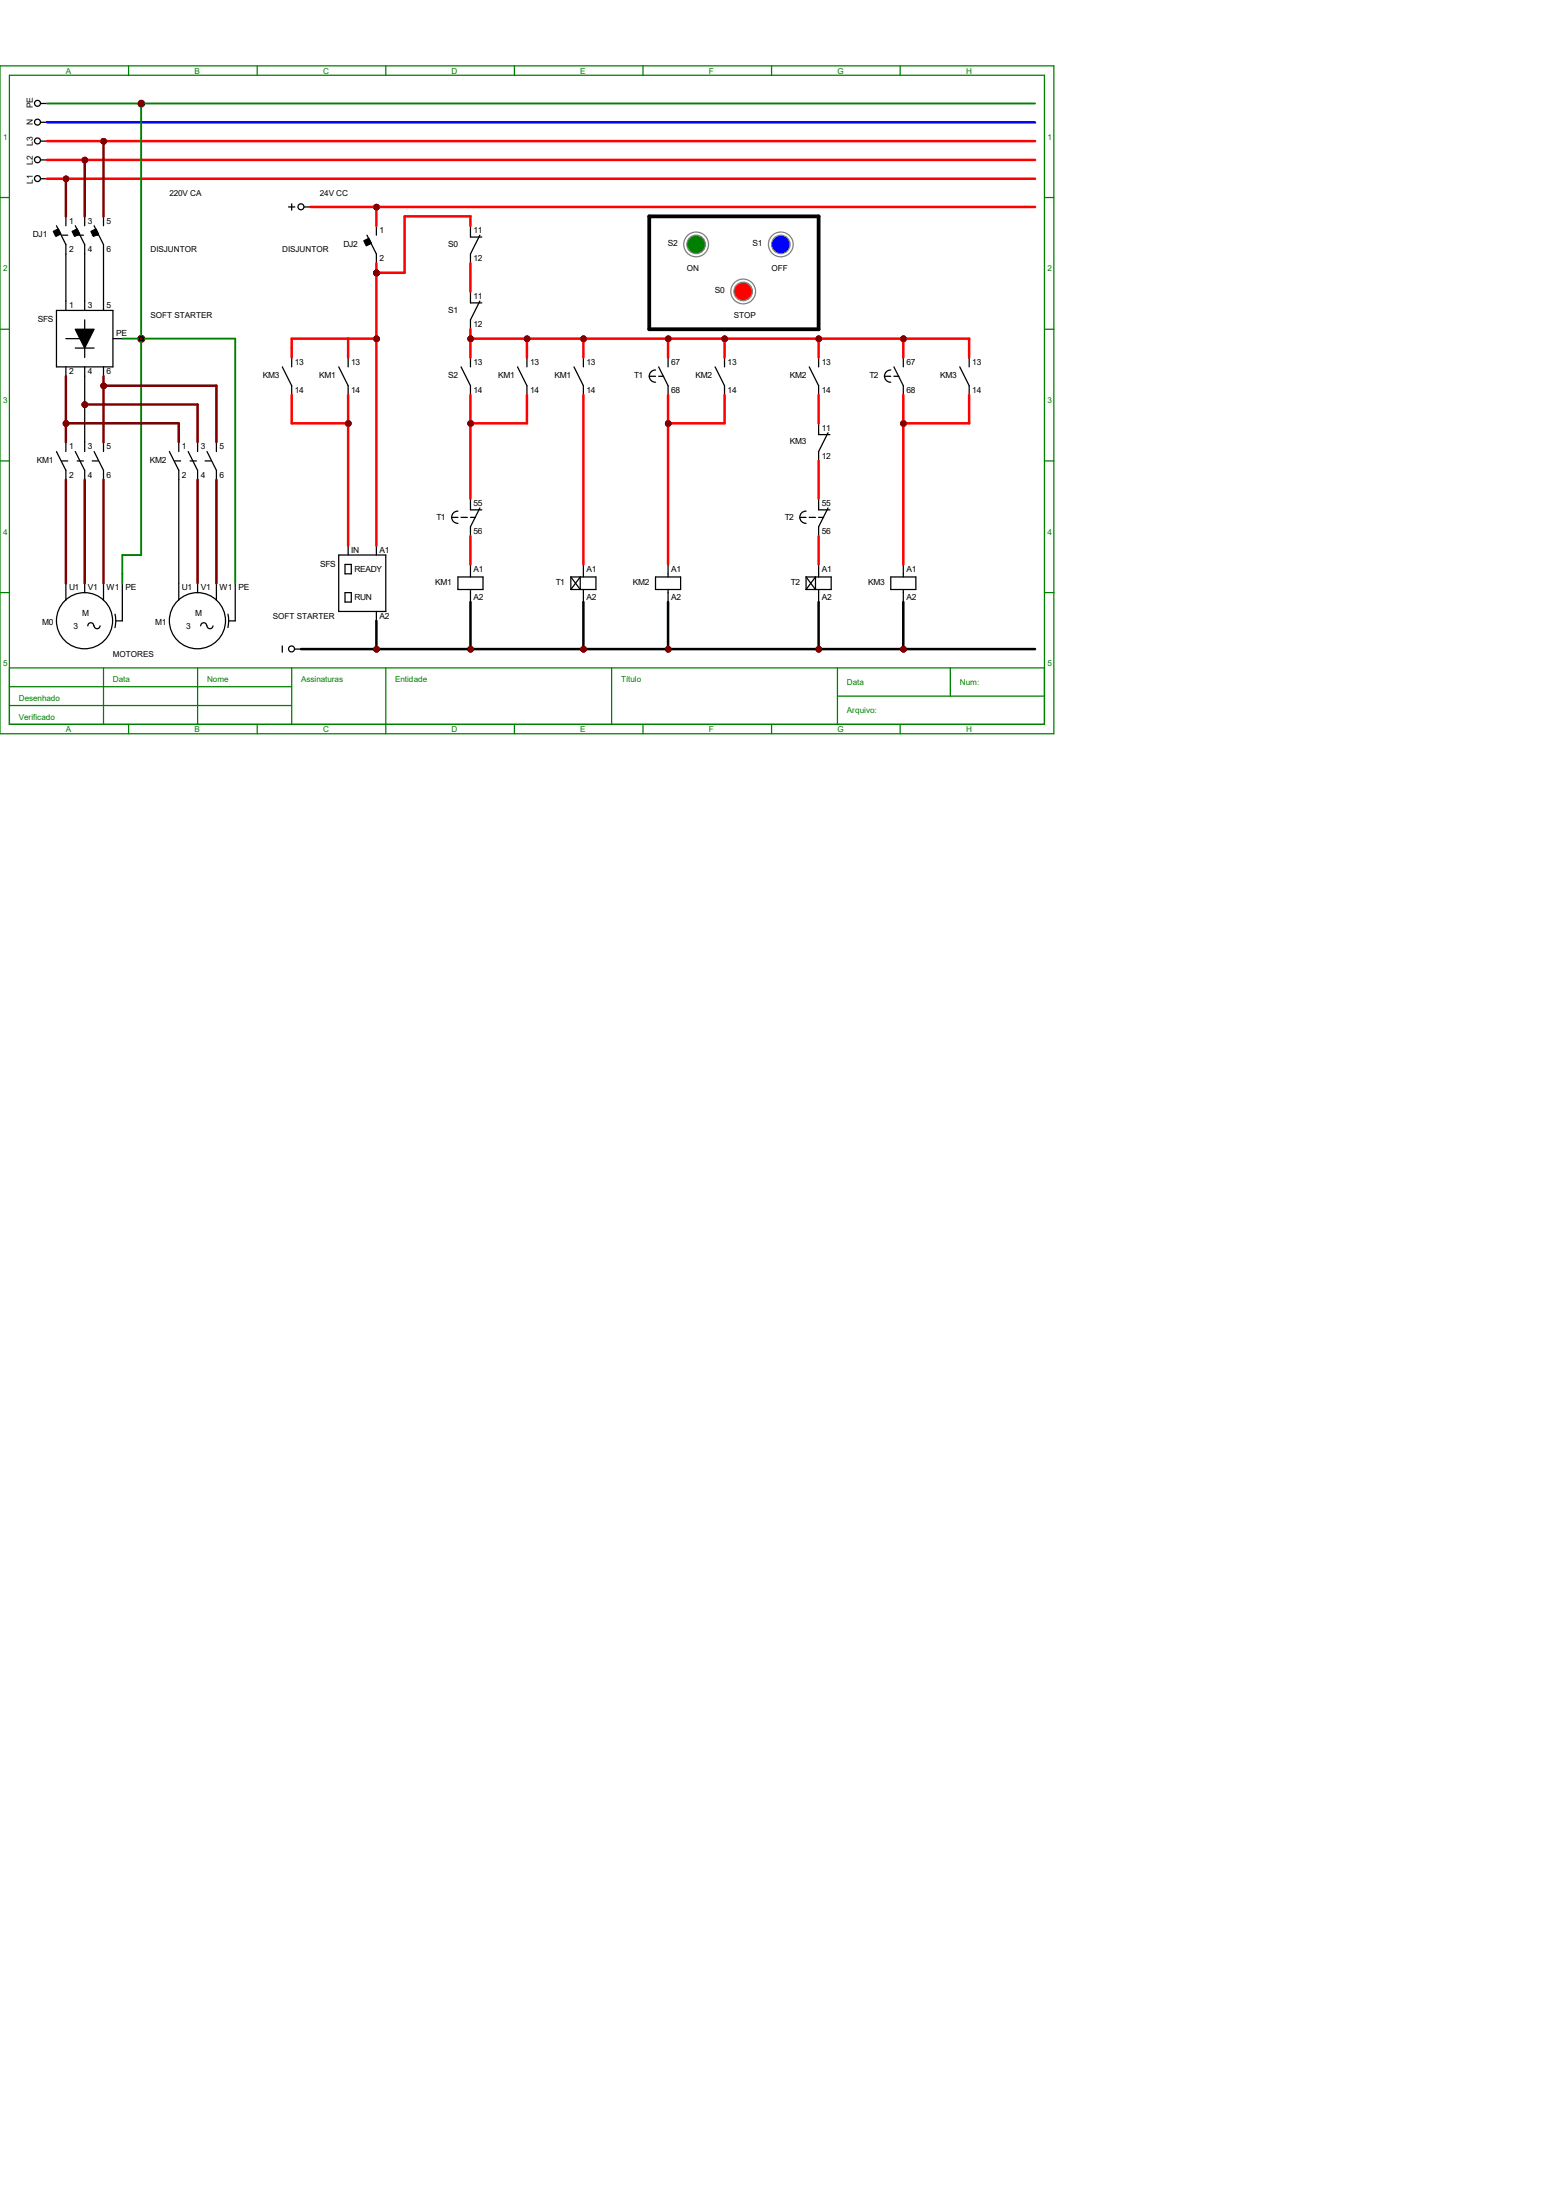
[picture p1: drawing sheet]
<svg xmlns="http://www.w3.org/2000/svg" width="210mm" height="297mm" viewBox="0 0 210 297" stroke-linecap="round" stroke-linejoin="round" font-family="sans-serif">
<g fill="none" stroke="#008000" stroke-width=".17">
<path d="M0 8.9h142.2v90.2h-142.2zM1.3 10.2h139.7v87.6h-139.7zM17.4 8.9v1.3M34.7 8.9v1.3M52.1 8.9v1.3M69.4 8.9v1.3M86.8 8.9v1.3M104.1 8.9v1.3M121.5 8.9v1.3M0 26.7h1.3M141 26.7h1.2M0 44.4h1.3"/>
<path d="M141 44.4h1.2M0 62.2h1.3M141 62.2h1.2M0 80h1.3M1.3 90.2h139.7M1.3 92.7h38.1M1.3 95.2h38.1M14 90.2v7.6M17.4 97.8v1.3M26.7 90.2v7.6M34.7 97.8v1.3M39.4 90.2v7.6"/>
<path d="M52.1 90.2v8.9M69.4 97.8v1.3M82.5 90.2v7.6M86.8 97.8v1.3M104.1 97.8v1.3M113 94h28M113 90.2v7.6M121.5 97.8v1.3M128.3 90.2v3.8M141 80h1.2"/>
</g>
<g fill="none" stroke="#000" stroke-width=".17">
<path d="M5.5 19h.8M5.5 16.5h.8M5.5 14h.8M5.5 24.1h.8M5.5 21.6h.8M7.6 30.5l1.3 2.5v1.3M8.3 31.7h.8M8.9 29.2v1.3M10.2 30.5l1.2 2.5v1.3M10.4 31.7h.9M11.4 29.2v1.3M12.4 31.7h.9"/>
<path d="M12.7 30.5l1.3 2.5v1.3M14 29.2v1.3M38.9 27.9h.9M39.4 27.5v.9M41.1 27.9h.8M7.6 41.9h7.6v7.6h-7.6zM8.9 40.6v1.3M8.9 49.5v1.3M8.9 45.7h2.5M10.2 47h2.5M11.4 40.6v1.3M11.4 43.2v5.1"/>
<path d="M11.4 49.5v1.3M14 40.6v1.3M14 49.5v1.3M15.2 45.7h1.3M45.7 74.9h6.4v7.6h-6.4zM46.6 76.2h.8v1.3h-.8zM47 73.7v1.2M50.8 73.7v1.2M61.8 77.9h3.4v1.7h-3.4zM63.5 76.2v1.7M63.5 79.6v1.7M77 77.9h3.4v1.7h-3.4"/>
<path d="M77 77.9v1.7M77 77.9l1.3 1.7v-1.7l-1.3 1.7M78.7 76.2v1.7M78.7 79.6v1.7M88.5 77.9h3.4v1.7h-3.4zM90.2 76.2v1.7M90.2 79.6v1.7M108.8 77.9h3.4v1.7h-3.4M108.8 77.9v1.7M108.8 77.9l1.3 1.7v-1.7l-1.3 1.7M110.5 76.2v1.7M110.5 79.6v1.7"/>
<path d="M120.2 77.9h3.4v1.7h-3.4zM121.9 76.2v1.7M121.9 79.6v1.7M38.1 87.2v.9M39.8 87.6h.8M46.6 80h.8v1.3h-.8zM50.8 82.5v1.3"/>
<circle cx="5.1" cy="13.9" r=".4"/>
<circle cx="5.1" cy="16.5" r=".4"/>
<circle cx="5.1" cy="19" r=".4"/>
<circle cx="5.1" cy="24.1" r=".4"/>
<circle cx="5.1" cy="21.6" r=".4"/>
<circle cx="40.6" cy="27.9" r=".4"/>
<circle cx="39.3" cy="87.6" r=".4"/>
</g>
<g fill="#000" stroke="#000" stroke-width=".17">
<path d="M10.2 44.4h2.5l-1.3 2.6z"/>
<path d="M7.2 31.2l.7-.3 .3 .7-.7 .3z" fill-rule="evenodd"/>
<path d="M9.7 31.2l.7-.3 .4 .7-.7 .3z" fill-rule="evenodd"/>
<path d="M12.3 31.2l.7-.3 .3 .7-.7 .3z" fill-rule="evenodd"/>
</g>
<g fill="#f00" stroke="#800000" stroke-width=".17">
<circle cx="50.8" cy="87.7" r=".28"/>
<circle cx="63.5" cy="87.7" r=".28"/>
<circle cx="78.8" cy="87.7" r=".28"/>
<circle cx="90.2" cy="87.7" r=".28"/>
<circle cx="110.5" cy="87.7" r=".28"/>
<circle cx="121.9" cy="87.7" r=".28"/>
</g>
<g fill="none" stroke="#000" stroke-width=".17">
<path d="M49.5 31.7l1.3 2.6v1.3M50.8 30.5v1.2M63.5 30.5v1.5h1.5M64.8 31.7l-1.3 2.6v1.3M62.2 49.5l1.3 2.6v1.2M63.5 48.3v1.2M69.8 49.5l1.3 2.6v1.2M71.1 48.3v1.2M77.5 49.5l1.2 2.6v1.2M78.7 48.3v1.2M87.6 50.8h.9M88.5 50a.83 .83 0 0 0-.9 .8 .83 .83 0 0 0 .9 .8"/>
<path d="M88.9 49.5l1.3 2.6v1.2M88.9 50.8h.7M90.2 48.3v1.2M96.5 49.5l1.3 2.6v1.2M97.8 48.3v1.2M109.2 49.5l1.3 2.6v1.2M110.5 48.3v1.2M110.5 57.1v1.6h1.5M111.8 58.4l-1.3 2.6v1.2M129.5 49.5l1.3 2.6v1.2M130.8 48.3v1.2M61 69.8h.8"/>
<path d="M61.8 69a.83 .83 0 0 0-.8 .8 .83 .83 0 0 0 .8 .9M62.2 69.8h.9M63.5 67.3v1.5h1.5M63.5 69.8h.7M64.8 68.6l-1.3 2.5v1.3M107.9 69.8h.9M108.8 69a.83 .83 0 0 0-.8 .8 .83 .83 0 0 0 .8 .9M109.2 69.8h.9M110.5 67.3v1.5h1.5M110.5 69.8h.7M111.8 68.6l-1.3 2.5v1.3"/>
</g>
<path d="M49.1 32.5l.7-.3 .3 .7-.7 .3z" fill-rule="evenodd" fill="#000" stroke="#000" stroke-width=".17"/>
<g fill="#f00" stroke="#800000" stroke-width=".17">
<circle cx="50.8" cy="28" r=".28"/>
<circle cx="50.8" cy="36.9" r=".28"/>
<circle cx="63.5" cy="45.7" r=".28"/>
<circle cx="121.9" cy="57.2" r=".28"/>
<circle cx="71.1" cy="45.7" r=".28"/>
<circle cx="78.8" cy="45.7" r=".28"/>
<circle cx="90.2" cy="45.7" r=".28"/>
<circle cx="97.8" cy="45.7" r=".28"/>
<circle cx="110.5" cy="45.7" r=".28"/>
<circle cx="121.9" cy="45.7" r=".28"/>
<circle cx="63.5" cy="57.2" r=".28"/>
<circle cx="90.2" cy="57.2" r=".28"/>
</g>
<path d="M38.1 49.5l1.3 2.6v1.2M39.4 48.3v1.2M45.7 49.5l1.3 2.6v1.2M47 48.3v1.2M119.4 50.8h.8M120.2 50a.83 .83 0 0 0-.8 .8 .83 .83 0 0 0 .8 .8M120.6 49.5l1.3 2.6v1.2M120.6 50.8h.7M121.9 48.3v1.2" fill="none" stroke="#000" stroke-width=".17"/>
<g fill="#f00" stroke="#800000" stroke-width=".17">
<circle cx="50.8" cy="45.7" r=".28"/>
<circle cx="47" cy="57.2" r=".28"/>
</g>
<circle cx="94" cy="33" r="1.67" fill="none" stroke="#808080" stroke-width=".17"/>
<circle cx="94" cy="33" r="1.25" fill="#008000" stroke="#808080" stroke-width=".17"/>
<circle cx="105.4" cy="33" r="1.67" fill="none" stroke="#808080" stroke-width=".17"/>
<circle cx="105.4" cy="33" r="1.25" fill="#00f" stroke="#808080" stroke-width=".17"/>
<path d="M63.5 39.4v1.5h1.5M64.8 40.6l-1.3 2.6v1.2" fill="none" stroke="#000" stroke-width=".17"/>
<circle cx="50.8" cy="36.9" r=".28" fill="#f00" stroke="#800000" stroke-width=".17"/>
<circle cx="100.3" cy="39.3" r="1.67" fill="none" stroke="#808080" stroke-width=".17"/>
<circle cx="100.3" cy="39.3" r="1.25" fill="#f00" stroke="#808080" stroke-width=".17"/>
<path d="M87.6 29.2h22.9v15.2h-22.9z" fill="none" stroke="#000" stroke-width=".51"/>
<g fill="#f00" stroke="#800000" stroke-width=".51">
<circle cx="19.1" cy="14" r=".28"/>
<circle cx="19.1" cy="45.7" r=".28"/>
</g>
<g fill="none" stroke="#000" stroke-width=".17">
<path d="M8.9 78.7v2.3M11.4 78.7v1.3M14 78.7v2.3M16.5 78.7v5.1h-.8M24.1 78.7v2.3M26.7 78.7v1.3M29.2 78.7v2.3M31.7 78.7v5.1h-.8M12.7 84.5a.4 .4 0 0 0-.4-.4 .4 .4 0 0 0-.4 .4M13.5 84.5a.4 .4 0 0 1-.4 .4 .4 .4 0 0 1-.4-.4M15.5 82.9l.1 .9-.1 .9M27.9 84.5a.4 .4 0 0 0-.4-.4 .4 .4 0 0 0-.4 .4"/>
<path d="M28.7 84.5a.4 .4 0 0 1-.4 .4 .4 .4 0 0 1-.4-.4M30.8 82.9l.1 .9-.1 .9"/>
<circle cx="11.4" cy="83.8" r="3.8"/>
<circle cx="26.6" cy="83.8" r="3.8"/>
</g>
<g fill="#f00" stroke="#800000" stroke-width=".17">
<circle cx="14" cy="52.1" r=".28"/>
<circle cx="11.5" cy="54.6" r=".28"/>
<circle cx="8.9" cy="57.2" r=".28"/>
<circle cx="8.9" cy="24.2" r=".28"/>
<circle cx="11.5" cy="21.6" r=".28"/>
<circle cx="14" cy="19.1" r=".28"/>
</g>
<g fill="none" stroke="#000" stroke-width=".17">
<path d="M8.9 59.7v1.3M11.4 59.7v1.3M14 59.7v1.3M24.1 59.7v1.3M26.7 59.7v1.3M29.2 59.7v1.3M7.6 61l1.3 2.5v1.3M8.3 62.2h.8M10.2 61l1.2 2.5v1.3M10.4 62.2h.9M12.4 62.2h.9M12.7 61l1.3 2.5v1.3"/>
<path d="M22.9 61l1.2 2.5v1.3M23.5 62.2h.9M25.4 61l1.3 2.5v1.3M25.7 62.2h.8M27.7 62.2h.8M27.9 61l1.3 2.5v1.3"/>
</g>
<g fill="#f00" stroke="#800000" stroke-width=".34">
<circle cx="50.8" cy="87.7" r=".28"/>
<circle cx="63.5" cy="87.7" r=".28"/>
<circle cx="78.8" cy="87.7" r=".28"/>
<circle cx="90.2" cy="87.7" r=".28"/>
<circle cx="110.5" cy="87.7" r=".28"/>
<circle cx="121.9" cy="87.7" r=".28"/>
<circle cx="50.8" cy="28" r=".28"/>
<circle cx="50.8" cy="36.9" r=".28"/>
<circle cx="63.5" cy="45.7" r=".28"/>
<circle cx="121.9" cy="57.2" r=".28"/>
<circle cx="71.1" cy="45.7" r=".28"/>
<circle cx="78.8" cy="45.7" r=".28"/>
<circle cx="90.2" cy="45.7" r=".28"/>
<circle cx="97.8" cy="45.7" r=".28"/>
<circle cx="110.5" cy="45.7" r=".28"/>
<circle cx="121.9" cy="45.7" r=".28"/>
<circle cx="63.5" cy="57.2" r=".28"/>
<circle cx="90.2" cy="57.2" r=".28"/>
<circle cx="50.8" cy="45.7" r=".28"/>
<circle cx="47" cy="57.2" r=".28"/>
<circle cx="14" cy="52.1" r=".28"/>
<circle cx="11.5" cy="54.6" r=".28"/>
<circle cx="8.9" cy="57.2" r=".28"/>
<circle cx="8.9" cy="24.2" r=".28"/>
<circle cx="11.5" cy="21.6" r=".28"/>
<circle cx="14" cy="19.1" r=".28"/>
</g>
<g fill="#f00" stroke="#800000" stroke-width=".25">
<circle cx="19.1" cy="14" r=".28"/>
<circle cx="19.1" cy="45.7" r=".28"/>
</g>
<g fill="none" stroke="#f00" stroke-width=".34">
<path d="M6.3 19h133.4M6.3 24.1h133.4M6.3 21.6h133.4M41.9 27.9h97.8M50.8 27.9v2.6M50.8 35.6v38.1M63.5 30.5v-1.3h-8.9v7.6h-3.8M63.5 35.6v3.8M39.4 53.3v3.8h7.6M47 45.7v2.6M47 53.3v20.4M50.8 45.7h-11.4v2.6"/>
<path d="M63.5 44.4v3.9M63.5 53.3v14M63.5 45.7h67.3v2.6M71.1 53.3v3.8h-7.6M71.1 45.7v2.6M78.7 45.7v2.6M78.7 53.3v22.9M90.2 45.7v2.6M90.2 53.3v22.9M97.8 53.3v3.8h-7.6M97.8 45.7v2.6M110.5 45.7v2.6"/>
<path d="M110.5 53.3v3.8M121.9 45.7v2.6M121.9 53.3v22.9M130.8 53.3v3.8h-8.9M63.5 72.4v3.8M110.5 62.2v5.1M110.5 72.4v3.8"/>
</g>
<path d="M6.3 14h133.4M19 14v60.9h-2.5v3.8M16.5 45.7h2.5" fill="none" stroke="#008000" stroke-width=".25"/>
<path d="M6.3 16.5h133.4" fill="none" stroke="#00f" stroke-width=".34"/>
<path d="M40.6 87.6h99.1M50.8 83.8v3.8M63.5 81.3v6.3M78.7 81.3v6.3M90.2 81.3v6.3M110.5 81.3v6.3M121.9 81.3v6.3" fill="none" stroke="#000" stroke-width=".34"/>
<g fill="#800000" stroke="#800000" stroke-width=".34">
<circle cx="50.8" cy="87.7" r=".28"/>
<circle cx="63.5" cy="87.7" r=".28"/>
<circle cx="78.8" cy="87.7" r=".28"/>
<circle cx="90.2" cy="87.7" r=".28"/>
<circle cx="110.5" cy="87.7" r=".28"/>
<circle cx="121.9" cy="87.7" r=".28"/>
<circle cx="50.8" cy="28" r=".28"/>
<circle cx="50.8" cy="36.9" r=".28"/>
<circle cx="63.5" cy="45.7" r=".28"/>
<circle cx="121.9" cy="57.2" r=".28"/>
<circle cx="71.1" cy="45.7" r=".28"/>
<circle cx="78.8" cy="45.7" r=".28"/>
<circle cx="90.2" cy="45.7" r=".28"/>
<circle cx="97.8" cy="45.7" r=".28"/>
<circle cx="110.5" cy="45.7" r=".28"/>
<circle cx="121.9" cy="45.7" r=".28"/>
<circle cx="63.5" cy="57.2" r=".28"/>
<circle cx="90.2" cy="57.2" r=".28"/>
<circle cx="50.8" cy="45.7" r=".28"/>
<circle cx="47" cy="57.2" r=".28"/>
</g>
<circle cx="19.1" cy="14" r=".28" fill="#800000" stroke="#800000" stroke-width=".25"/>
<circle cx="19.1" cy="45.7" r=".28" fill="#800000" stroke="#008000" stroke-width=".17"/>
<path d="M19 45.7h12.7" fill="none" stroke="#008000" stroke-width=".25"/>
<circle cx="19.1" cy="45.7" r=".28" fill="#800000" stroke="#000" stroke-width=".17"/>
<path d="M31.7 45.7v33" fill="none" stroke="#008000" stroke-width=".25"/>
<path d="M8.9 34.3v6.3M11.4 34.3v6.3M14 34.3v6.3M11.4 50.8v8.9M24.1 64.8v13.9" fill="none" stroke="#000" stroke-width=".17"/>
<g fill="none" stroke="#800000" stroke-width=".34">
<path d="M14 19v10.2M8.9 24.1v5.1M11.4 21.6v7.6M8.9 50.8v8.9M8.9 57.1h15.2v2.6M11.4 54.6h15.3v5.1M14 50.8v8.9M14 52.1h15.2v7.6M8.9 64.8v13.9M11.4 64.8v13.9M14 64.8v13.9M26.7 64.8v13.9"/>
<path d="M29.2 64.8v13.9"/>
</g>
<g fill="#800000" stroke="#800000" stroke-width=".34">
<circle cx="14" cy="52.1" r=".28"/>
<circle cx="11.5" cy="54.6" r=".28"/>
<circle cx="8.9" cy="57.2" r=".28"/>
<circle cx="8.9" cy="24.2" r=".28"/>
<circle cx="11.5" cy="21.6" r=".28"/>
<circle cx="14" cy="19.1" r=".28"/>
</g>
<g font-size="1.1" fill="#008000">
<text x="8.9" y="9.9">A</text>
<text x="26.2" y="9.9">B</text>
<text x="43.6" y="9.9">C</text>
<text x="61" y="9.9">D</text>
<text x="78.3" y="9.9">E</text>
<text x="95.7" y="9.9">F</text>
<text x="113" y="9.9">G</text>
<text x="130.4" y="9.9">H</text>
<text x=".4" y="18.8">1</text>
<text x="141.4" y="18.8">1</text>
<text x=".4" y="36.6">2</text>
<text x="141.4" y="36.6">2</text>
<text x=".4" y="54.4">3</text>
<text x="141.4" y="54.4">3</text>
<text x=".4" y="72.2">4</text>
<text x="141.4" y="72.2">4</text>
<text x=".4" y="90">5</text>
<text x="141.4" y="90">5</text>
<text x="2.5" y="94.6">Desenhado</text>
<text x="15.2" y="92.1">Data</text>
<text x="27.9" y="92.1">Nome</text>
<text x="40.6" y="92.1">Assinaturas</text>
<text x="53.3" y="92.1">Entidade</text>
<text x="83.8" y="92.1">Título</text>
<text x="114.3" y="92.5">Data</text>
<text x="129.5" y="92.5">Num:</text>
<text x="2.5" y="97.2">Verificado</text>
<text x="8.9" y="98.8">A</text>
<text x="26.2" y="98.8">B</text>
<text x="43.6" y="98.8">C</text>
<text x="61" y="98.8">D</text>
<text x="78.3" y="98.8">E</text>
<text x="95.7" y="98.8">F</text>
<text x="113" y="98.8">G</text>
<text x="114.3" y="96.3">Arquivo:</text>
<text x="130.4" y="98.8">H</text>
</g>
<g font-size="1.1">
<text x="4.4" y="16.8" transform="rotate(-90 4.4 16.8)">N</text>
<text x="4.4" y="14.6" transform="rotate(-90 4.4 14.6)">PE</text>
<text x="4.4" y="22.3" transform="rotate(-90 4.4 22.3)">L2</text>
<text x="4.4" y="19.7" transform="rotate(-90 4.4 19.7)">L3</text>
<text x="4.4" y="24.8" transform="rotate(-90 4.4 24.8)">L1</text>
<text x="22.9" y="26.5">220V CA</text>
<text x="43.2" y="26.5">24V CC</text>
<text x="4.4" y="32">DJ1</text>
<text x="9.3" y="30.2">1</text>
<text x="9.3" y="34">2</text>
<text x="11.8" y="30.2">3</text>
<text x="11.8" y="34">4</text>
<text x="14.4" y="30.2">5</text>
<text x="14.4" y="34">6</text>
<text x="20.3" y="34.1">DISJUNTOR</text>
<text x="38.1" y="34.1">DISJUNTOR</text>
<text x="46.4" y="33.3">DJ2</text>
<text x="51.2" y="31.5">1</text>
<text x="51.2" y="35.3">2</text>
<text x="60.5" y="33.3">S0</text>
<text x="63.9" y="31.5">11</text>
<text x="63.9" y="35.3">12</text>
<text x="90.1" y="33.1">S2</text>
<text x="101.6" y="33.1">S1</text>
<text x="9.3" y="41.6">1</text>
<text x="11.8" y="41.6">3</text>
<text x="14.4" y="41.6">5</text>
<text x="63.9" y="40.3">11</text>
<text x="92.7" y="36.6">ON</text>
<text x="96.5" y="39.5">S0</text>
<text x="104.1" y="36.6">OFF</text>
<text x="5.1" y="43.5">SFS</text>
<text x="15.7" y="45.4">PE</text>
<text x="20.3" y="43">SOFT STARTER</text>
<text x="60.5" y="42.2">S1</text>
<text x="63.9" y="44.2">12</text>
<text x="99.1" y="43">STOP</text>
<text x="9.3" y="50.5">2</text>
<text x="11.8" y="50.5">4</text>
<text x="14.4" y="50.5">6</text>
<text x="35.5" y="51.1">KM3</text>
<text x="39.8" y="49.2">13</text>
<text x="39.8" y="53">14</text>
<text x="43.1" y="51.1">KM1</text>
<text x="47.4" y="49.2">13</text>
<text x="47.4" y="53">14</text>
<text x="60.5" y="51.1">S2</text>
<text x="63.9" y="49.2">13</text>
<text x="63.9" y="53">14</text>
<text x="67.2" y="51.1">KM1</text>
<text x="71.5" y="49.2">13</text>
<text x="71.5" y="53">14</text>
<text x="74.8" y="51.1">KM1</text>
<text x="79.2" y="49.2">13</text>
<text x="79.2" y="53">14</text>
<text x="85.6" y="51.1">T1</text>
<text x="90.6" y="49.2">67</text>
<text x="90.6" y="53">68</text>
<text x="93.9" y="51.1">KM2</text>
<text x="98.2" y="49.2">13</text>
<text x="98.2" y="53">14</text>
<text x="106.6" y="51.1">KM2</text>
<text x="110.9" y="49.2">13</text>
<text x="110.9" y="53">14</text>
<text x="117.3" y="51.1">T2</text>
<text x="122.3" y="49.2">67</text>
<text x="122.3" y="53">68</text>
<text x="126.9" y="51.1">KM3</text>
<text x="131.2" y="49.2">13</text>
<text x="131.2" y="53">14</text>
<text x="106.6" y="60">KM3</text>
<text x="110.9" y="58.1">11</text>
<text x="5" y="62.5">KM1</text>
<text x="9.3" y="60.7">1</text>
<text x="9.3" y="64.5">2</text>
<text x="11.8" y="60.7">3</text>
<text x="11.8" y="64.5">4</text>
<text x="14.4" y="60.7">5</text>
<text x="14.4" y="64.5">6</text>
<text x="20.2" y="62.5">KM2</text>
<text x="24.6" y="60.7">1</text>
<text x="24.6" y="64.5">2</text>
<text x="27.1" y="60.7">3</text>
<text x="27.1" y="64.5">4</text>
<text x="29.6" y="60.7">5</text>
<text x="29.6" y="64.5">6</text>
<text x="110.9" y="61.9">12</text>
<text x="58.9" y="70.1">T1</text>
<text x="63.9" y="68.3">55</text>
<text x="105.9" y="70.1">T2</text>
<text x="110.9" y="68.3">55</text>
<text x="43.2" y="76.5">SFS</text>
<text x="47.4" y="74.6">IN</text>
<text x="47.8" y="77.2">READY</text>
<text x="51.2" y="74.6">A1</text>
<text x="63.9" y="77.2">A1</text>
<text x="63.9" y="72.1">56</text>
<text x="79.2" y="77.2">A1</text>
<text x="90.6" y="77.2">A1</text>
<text x="110.9" y="77.2">A1</text>
<text x="110.9" y="72.1">56</text>
<text x="122.3" y="77.2">A1</text>
<text x="9.3" y="79.7">U1</text>
<text x="11.1" y="83.1">M</text>
<text x="11.8" y="79.7">V1</text>
<text x="14.4" y="79.7">W1</text>
<text x="16.9" y="79.7">PE</text>
<text x="24.6" y="79.7">U1</text>
<text x="26.3" y="83.1">M</text>
<text x="27.1" y="79.7">V1</text>
<text x="29.6" y="79.7">W1</text>
<text x="32.2" y="79.7">PE</text>
<text x="36.8" y="83.6">SOFT STARTER</text>
<text x="47.8" y="81">RUN</text>
<text x="51.2" y="83.5">A2</text>
<text x="58.8" y="79">KM1</text>
<text x="63.9" y="81">A2</text>
<text x="75" y="79">T1</text>
<text x="79.2" y="81">A2</text>
<text x="85.4" y="79">KM2</text>
<text x="90.6" y="81">A2</text>
<text x="106.8" y="79">T2</text>
<text x="110.9" y="81">A2</text>
<text x="117.2" y="79">KM3</text>
<text x="122.3" y="81">A2</text>
<text x="5.7" y="84.4">M0</text>
<text x="9.9" y="85">3</text>
<text x="15.2" y="88.7">MOTORES</text>
<text x="21" y="84.4">M1</text>
<text x="25.1" y="85">3</text>
</g>
</svg>
